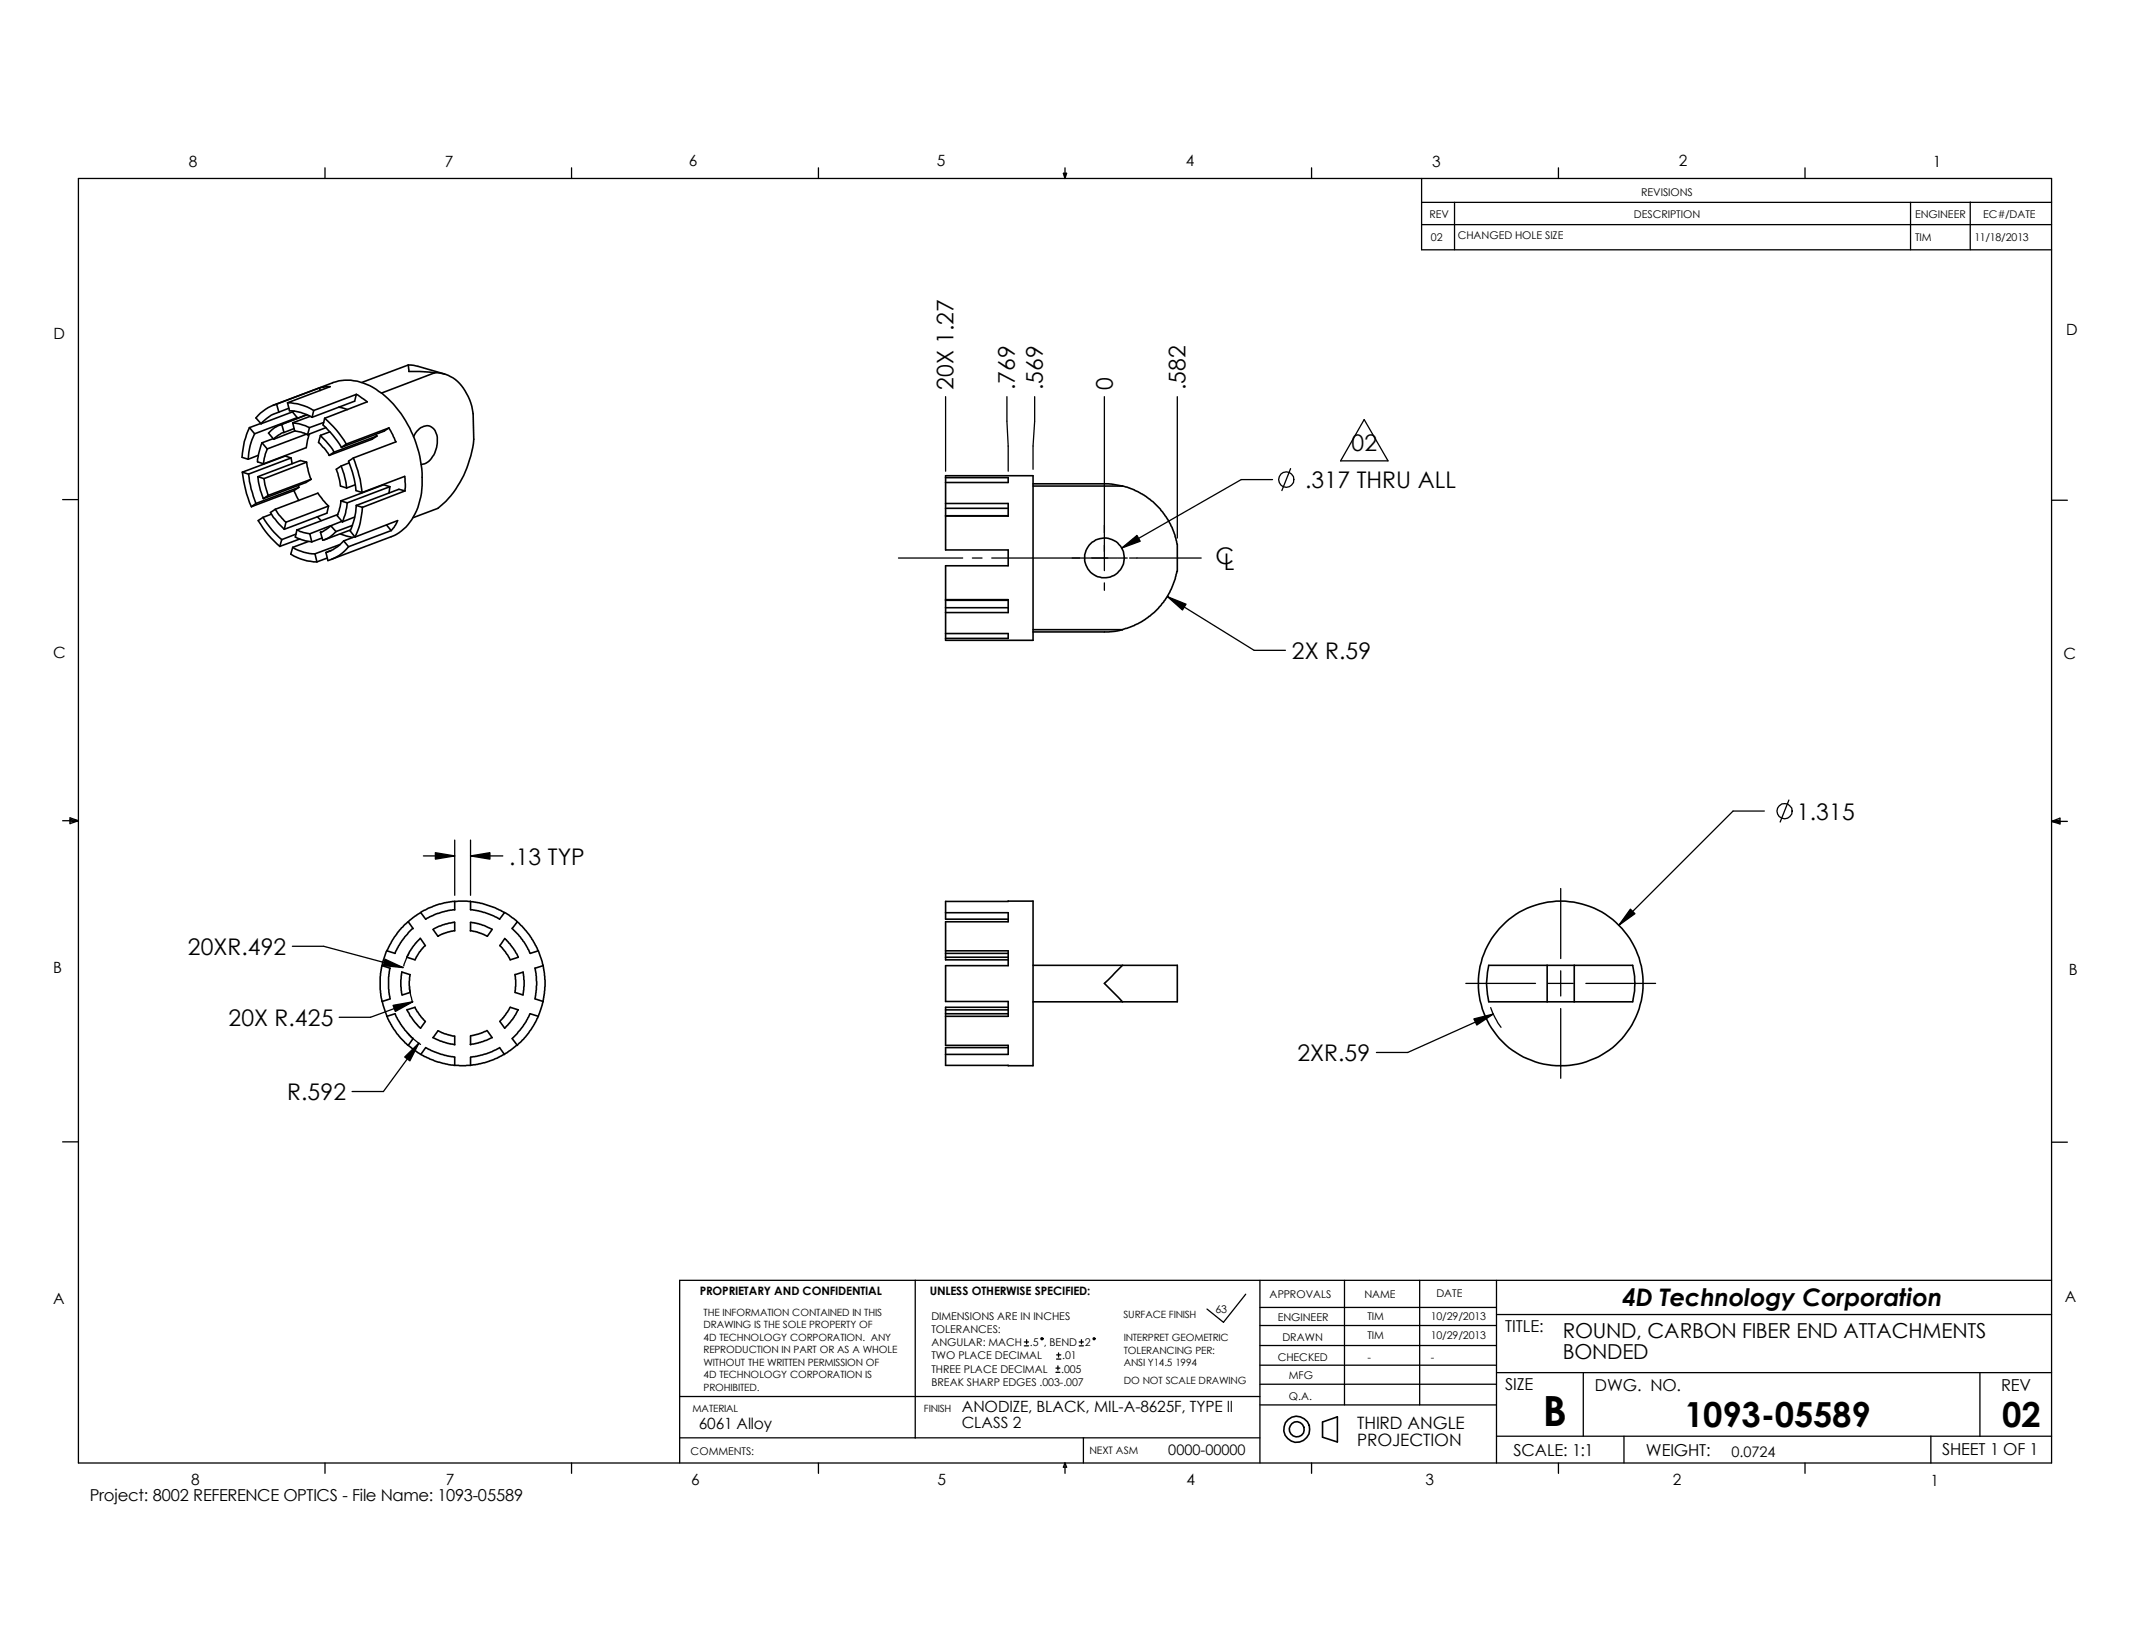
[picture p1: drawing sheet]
<svg xmlns="http://www.w3.org/2000/svg" width="279mm" height="216mm" viewBox="0 0 279 216" stroke-linecap="round" stroke-linejoin="round" font-family="sans-serif">
<g fill="none" stroke="#000" stroke-width=".17">
<path d="M10.3 23.4h258.8v168.5h-258.8zM42.6 22v1.4M75 22v1.4M107.4 22v1.4M139.5 22.7h.4l-.2 .7zM139.6 22.7l.1 .7M139.7 22v1.4M139.8 22.7l-.1 .7M172 22v1.4M186.5 23.4v9.4h82.6M186.5 26.5h82.6M186.5 29.5h82.6"/>
<path d="M190.8 26.5v6.3M204.4 22v1.4M236.8 22v1.4M250.6 26.5v6.3M258.4 26.5v6.3M124 52v9.8M132.1 52l.1 9.8M135.7 52v3.2l-.2 3.3v3.1M144.9 52v22.8M154.4 52v18.6M178.9 55l3.2 5.5h-6.2zM8.2 65.5h2.1"/>
<path d="M117.9 73.2h8.4M127.6 73.2h1.2M130.1 73.2h16.4M144.9 76.5v.9M146.6 73.2h1.3M147.2 71.9l1.9-1.7 .5 .8zM148.2 73.2h9.4M153.2 78.3l2.4 .9-.5 .8zM153.2 78.3l11.3 7h4.1M166.9 62.9h-4.1l-15.6 9M169.3 61.5l-1.2 2.8M269.1 65.6h2.1"/>
<path d="M8.2 107.7h2.1M9.2 107.3l1.1 .4-1.1 .3zM9.2 107.5l1.1 .2M10.3 107.7l-1.1 .1M55.5 112.3h4.1M57.1 111.8l2.5 .5-2.5 .4zM59.6 110.2v7.2M61.7 112.3l2.6-.5v.9zM61.7 110.2v7.2M61.7 112.3h4.3M204.7 116.5v9.2M213.9 119.3l.6 .5-2.2 1.6z"/>
<path d="M231.4 106.4h-4.1l-15 15M234.7 104.9l-1.2 2.9M269.1 107.7l1.1 .2M269.1 107.7l1.1-.4v.8zM269.1 107.7h2.1M270.2 107.6l-1.1 .1M38.4 124.1h4.1l10.4 2.8M50.5 125.8l2.4 1.1-2.6-.2zM51.6 131.9l2.5-.5-2.2 1.3zM53.1 138.6l1.8-1.8-1.1 2.3zM53.4 135.5l.6 .6 1.2 .9M53.6 125.1l-.6 1.6"/>
<path d="M53.7 129.5l.1 .9 .3 1M54.1 131.4l-5.5 2h-4.1M54.9 136.8l-4.6 6.4h-4.1M192.3 129h9.1M193.3 133.6l2.6-.6-2.2 1.5zM195.5 132.2a10.2 10.2 0 0 0 1.4 2.5M195.9 133l-11.2 5h-4.1M203.1 129h3.3M204.7 127.3v3.3M204.7 132.3v9.1M208 129h9.2M8.2 149.8h2.1"/>
<path d="M269.1 149.8h2.1M120.1 167.9v20.7M134.4 176.5h.5M134.4 176h.5M134.7 175.7v.6M136.6 175.5h.1l.1 .1-.2 .1zM138.5 179.5h.5M138.6 178.3h.5M138.6 177.7h.5M138.8 179.2v.5M138.9 177.5v.5M141.6 176.5h.5"/>
<path d="M141.6 176h.5M141.9 175.7v.6M163.4 169.8l-2.9 3.6-2.2-1.7M165.3 179.1h31M165.3 171.5h31M165.3 173.9h31M165.3 176.5h31M165.3 167.9v24M176.4 167.9v16.4M186.2 167.9v16.4M196.3 172.4h72.8M196.3 167.9v24"/>
<path d="M269.1 167.9h-179.9v24M42.6 191.9v1.4M75 191.9v1.4M89.2 188.6h76.1M89.2 183.2h76.1M107.4 191.9v1.4M138.5 180h.5M139.7 191.9l.2 .5h-.4zM139.7 191.9v1.4M142.1 188.6v3.3M165.3 181.6h31M165.3 184.3h31"/>
<path d="M172 191.9v1.4M196.3 180h72.8M196.3 188.4h72.8M204.4 191.9v1.4M207.7 180v8.4M213 188.4v3.5M236.8 191.9v1.4M253.3 188.4v3.5M259.7 180v8.4"/>
<circle cx="168.7" cy="62.9" r="1"/>
<circle cx="234.1" cy="106.4" r="1"/>
<circle cx="143.5" cy="175.6" r=".13"/>
</g>
<g fill="none" stroke="#000" stroke-width=".21">
<path d="M32.7 56.1a9.4 9.4 0 0 0-1 3.9l.9 .2M32.7 56.1l.7 .8M33.4 56.9a7.9 7.9 0 0 0-.8 3.3M33.9 59.7l-1.3 .5M34.2 55.5l-1.5 .6M34.4 58.1l-.5 1.5-.1 1 .8 .2M34.4 58.1l.7 .8M35.1 58.9l-.4 1.2-.1 .7M35.8 53.2l7.8-3a6.5 6.5 0 0 1 6.1 1.2 14.5 14.5 0 0 1 5.7 12.3 7.8 7.8 0 0 1-3.1 6.2l-.7 .4-8.1 3.1M35.9 57.5l-1.5 .6M36.6 54.1l-.3-1.1a5.7 5.7 0 0 0-2.7 1.8l.6 .8M36.6 54.1a4.9 4.9 0 0 0-2.4 1.5"/>
<path d="M37 55.7a3.5 3.5 0 0 0-1.8 1.1l.7 .8M37 55.7l3.3-1.3-3.5 1.3M37 55.7l.3 1M37.3 56.7a2.99 2.99 0 0 0-1.4 .9M37.4 59.8h.1M37.4 59.8l-5.6 2.1M37.4 59.8l.8 .3M37.7 52.8a6.8 6.8 0 0 1 3.4 1M37.7 52.8l.3 1.1a5.9 5.9 0 0 1 2.9 .8M37.9 53.6l-1.3 .5M38.4 54l.6 .8M38.4 55.5a6.5 6.5 0 0 1 2.2 .6"/>
<path d="M38.4 55.5l.3 1 1.2 .3 .4 .2M38.6 56.2l-1.3 .5M38.6 53.9l-4.4 1.7M38.7 56.5l-2.8 1.1M39 54.8l-.1 .1M39 54.8l-5.6 2.1M40.2 56.9l-5.1 2M40.6 56.9l-.3 .8-.1 1-5.6 2.1M40.6 56.1l-.3 .9M40.7 54.6l-2.3 .9M41.1 53.8l-.2 .9M42 51.2l-.1-.3 .9-.2h.5l-5.6 2.1"/>
<path d="M42 57.1l1.4 1.6 .4 .6M42 57.1l-.2 .9a5.9 5.9 0 0 1 1.4 1.7M42.5 55.4l-1.9 .7M42.6 54.9a12.9 12.9 0 0 1 2.8 3.4M42.6 54.9l-.2 .9a12.6 12.6 0 0 1 2.4 2.9M42.8 56.1l-2.5 .9M43.3 56.6l-1.3 .5M43.8 59.3l-.6 .4M44.4 53.4l1.2 .3M45.4 58.3l-.6 .4M46.7 51.7l1.5 1-5.6 2.2M46.7 51.7l-5.6 2.1"/>
<path d="M46.7 51.7l-.2 .9-5.6 2.1M49.3 57l.1 .2M49.4 57.2l-.6 .4-5.6 2.1M49.4 57.2l-5.6 2.1M51 56.1l.9 1.9-5.5 2.1M51 56.1l-5.6 2.2M51 56.1l-.6 .5-5.6 2.1M53.6 47.9v.8h1.4l2 .2M53.6 47.9l1.2 .1 3.5 1.1M53.6 47.9l-6.1 2.3M54.2 57.3a2.05 2.05 0 0 1 2.1-1.4 1.66 1.66 0 0 1 1.1 1.5 3.9 3.9 0 0 1-1.1 3.1l-.6 .3-.5 .1M57 48.9a4.5 4.5 0 0 1 4.2 2.7l.6 1.3 .3 1.4v3.3a13.4 13.4 0 0 1-4.7 9.1l-3.2 1.2"/>
<path d="M57 48.9l-7 2.7M31.8 61.9a16.3 16.3 0 0 0 1.2 4.6M31.8 61.9l.8 .3M32.6 62.2a13.3 13.3 0 0 0 1 3.8M33.6 66l-.6 .5M33.8 62.5a10.8 10.8 0 0 0 .7 2.9M33.8 62.5l.8 .3M34.5 67.9l-.6 .4a12.9 12.9 0 0 0 2.8 3.4M34.5 67.9a11.4 11.4 0 0 0 2.5 2.9M34.6 62.8l.2 .8 .4 1.4M35.2 65l-.7 .4M35.6 67.4l-1.1 .5"/>
<path d="M36.1 66.8l.5 .7 .9 1M36.1 66.8l-.6 .4a10 10 0 0 0 1.8 2.2M37 70.8l-.3 .9M37.5 68.5l-.2 .9M38.2 60.1l.1 .7M38.2 60.1l-5.6 2.1M38.4 71.8l-.3 .9a6.8 6.8 0 0 0 3.5 1M38.4 71.8a5.6 5.6 0 0 0 2.9 .8M38.6 64.3l.6 1.4M38.6 64.3l-5.6 2.2M38.8 70.1l-1.8 .7M38.9 69.5l-.2 .9 1.4 .6 .8 .1"/>
<path d="M38.9 69.5l.9 .3 .8 .2M39.1 63.7l.1 .2M39.2 63.9l-.6 .4M39.2 63.9l-5.6 2.1M39.3 70.7l-2.6 1M40.2 60.6l.2 1.2 .4 1.1M40.2 60.6l-.8-.2-5.6 2.1M40.2 60.6l-5.6 2.2M40.4 71l-2 .8M40.6 70l.3 1.1M40.8 62.9l-.7 .4-5.6 2.1M40.8 62.9l-5.6 2.1"/>
<path d="M41.3 72.6l.3 1.1M41.6 67.8l.5 .5M42.2 69.8h-.2M42.2 70.6l-1.3 .5M42.9 73.2l-1.3 .5M43.1 66.4l-.7-.8-.7-.9-5.6 2.1M43.1 66.4l-.2 .9-5.6 2.1M43.1 66.4l-5.6 2.1M43.3 69l-2.7 1M43.4 69l-1 .7-.4 .1M43.4 69l.7 .7M43.4 72.2l-.6 .3"/>
<path d="M44.1 69.7a3.5 3.5 0 0 1-1.8 1.2l-.3-1.1M44.3 67.5l-5.4 2M44.6 71.4l-3.3 1.2M44.7 70l1.6 .5M44.7 65.7l-.1 .8-.4 1.1 .7 .9M44.7 65.7l.9 .3M44.7 61.1a10.8 10.8 0 0 1 .8 2.9M44.7 61.1l-.6 .5 .2 .5 .4 1.7 .8 .2M44.9 68.4l-1.5 .6M45.1 71a5.6 5.6 0 0 1-2.3 1.5M45.1 71l.6 .7M45.6 66a7.1 7.1 0 0 1-.7 2.5"/>
<path d="M45.7 71.7a5.2 5.2 0 0 1-2.7 1.8l-.2-1M45.8 60.7l-1.1 .4M46 69.5l-3.5 1.3M46.2 68.9l-2.1 .8M46.4 60.1a18.4 18.4 0 0 1 1.1 4.5M46.4 60.1l-.7 .4a13.3 13.3 0 0 1 1 3.8l.8 .3M46.5 67.8l-1.6 .7M46.5 70.4l-1.4 .6M46.6 63.6l-1.1 .4M46.7 66.3a8.8 8.8 0 0 1-.8 3.3l.7 .8M46.7 66.3l.8 .2M47.5 66.5a9.4 9.4 0 0 1-.9 3.9"/>
<path d="M50.7 68.9l.6 .7M51.1 63.8l-.1 .9M51.1 63.8l-.8-.2-5.6 2.1M51.1 63.8l-5.5 2.2M51.3 69.6l.4-.4 .5-.9-5.6 2.1M51.3 69.6l-5.6 2.1M53.1 64.4v-1.9l-5.6 2.1M53.1 64.4l-5.6 2.1M53.1 64.4l-.8-.2-5.6 2.1M124 62.4h11.5v21.6h-11.5v-9.8h8.2v-2.1h-8.2zM124 62.7h8.2v.6h-8.2M124 66h8.2v1.7h-8.2"/>
<path d="M124 78.7h8.2v1.6h-8.2M124 66.7h8.2M124 79.7h8.2M124 67.6h8.2M124 78.7h8.2M135.5 63.5h9.9l1.8 .3h-11.7M147.2 63.8l1.6 .5 1.3 .6 .7 .6 1.4 1.3 1 1.4 .8 1.6 .4 1.6v3.6M154.4 74.9l-.3 1.1-.7 1.7-.5 1-.9 1.1-1.2 1-1.2 .8-.8 .4-1.6 .6M124 83.1h8.2v.6h-8.2M135.5 82.6h11.7M147.2 82.6l-1.8 .3h-9.9M59.6 118.2l-1.9 .4-1.5 .5-1 .6"/>
<path d="M59.6 118.2v1.1l-.8 .1-1.4 .4-1.6 .8-.6-.9-.8 .5-.8 .7M59.6 118.2h2.1v1.1M61.7 118.2l1.5 .3 1.8 .6 1.2 .6-.7 .9-.7-.5-1.3-.4-1.8-.4M66.2 119.7l1.7 1.2-.7 .9M124 119.7h8.2v1.2h-8.2v5h8.2M50.1 126.7l-.2 1.4v1.7l.2 1.5M50.1 126.7l1.1 .3-.2 1.1v1.6l.2 1.3M50.8 133.3l.5 1.1 .8 1.2 1.4 1.5M50.8 133.3l1-.3 .6 1.1 .7 1 1.1 1.1M50.8 124.7l-.7 2M51.2 131l-1.1 .4 .7 1.9M52.7 127.5l-.1 1.9 .1 1.1 1.1-.3"/>
<path d="M52.7 127.5l1.1 .3-.1 .9 .1 1.4M53.4 132.4l.4 .9 1.4 1.6 .6-.9-.8-.9-.6-1-1 .4M53.6 120.9l-.9 .8-.6 .7-.7 1.1-.6 1.2M53.6 120.9l.6 .9-1.1 1.1-.8 1.2-.5 1-1-.4M54.2 136.2l-.6 .9 1.6 1.2M55.1 123.1l-1 1.1-.7 1.4 1 .3 .6-1.1 .8-.8-.6-.9M55.2 138.3l1.1 .6 1.2 .4 2.1 .4M55.2 138.3l.6-.9 .8 .4 1.3 .5 1.7 .3M59.6 135.9l-1.3-.3-.9-.4-.6 .9M59.6 120.9l-1.6 .4-1.2 .6 .6 .9 1.3-.5 .9-.2v-1.1M59.6 135.9v1.1l-1.4-.3-1.4-.6M59.6 138.7v1h2.1"/>
<path d="M63.9 135.2l-1.1 .4-1 .2-.1 1.2M63.9 135.2l.7 .9-1.6 .6-1.3 .3M64.6 121.9l-.7 .9-1.2-.5-1-.2M64.6 121.9l-1.8-.7-1.1-.2v1.1M65.6 124l.7 .8 .6 1.1 1.1-.3M65.6 124l.6-.9 .7 .7 1.1 1.7M66.2 138.3l-.9 .5-1.8 .6-1.8 .3M66.2 138.3l-.7-.9-.9 .5-.9 .4-2 .4v1M66.9 132.2l1.1 .3-.8 1.2-1 1.2-.6-.9 .7-.9zM67.2 121.8l1.3 1.5 1.1 1.8 1-.4M67.6 127.8l1-.3 .1 1.9-.1 1.1M67.6 127.8v.7v1.7l1 .3"/>
<path d="M67.8 120.9l.7 .6 1 1.2 1.1 2M67.8 137.1l-1.6 1.2M69.6 133l1 .3-.4 .8-.9 1.5-1.4 1.5-.7-.9 1.5-1.7zM70.2 127l.2 1.7-.2 2.3 1 .4M70.6 124.7l.6 2-1 .3M71.2 126.6l.3 2v1.3l-.3 1.5M71.2 131.4l-.6 1.9M124 124.7h8.2v2h-8.2v4.7h8.2v1.9h-8.2M124 125.1h8.2M124 133h8.2M124 125.6h8.2M124 132.5h8.2"/>
<path d="M132.2 120.6h-8.2v-2.4h11.5v21.6l-11.5-.1v-2.3h8.2M132.2 132.1h-8.2v5h8.2v1.2h-8.2M135.5 126.6h18.9v4.8h-18.9M147.2 126.6l-2.3 2.4 2.3 2.4M195.3 126.6h18.9a9.8 9.8 0 0 1 0 4.8h-18.9a9.8 9.8 0 0 1 0-4.8zM202.9 126.6v4.8M206.5 126.6v4.8M173.5 186.5l1.9-.7v3.3l-1.9-.6z"/>
<circle cx="144.9" cy="73.2" r="2.62"/>
<circle cx="204.7" cy="129" r="10.8"/>
<circle cx="170.1" cy="187.5" r=".98"/>
<circle cx="170.1" cy="187.5" r="1.71"/>
</g>
<path d="M147.2 71.9l1.9-1.7 .5 .8zM153.2 78.3l2.4 .9-.5 .8zM57.1 111.8l2.5 .5-2.5 .4zM61.7 112.3l2.6-.5v.9zM50.5 125.8l2.4 1.1-2.6-.2zM51.6 131.9l2.5-.5-2.2 1.3zM53.1 138.6l1.8-1.8-1.1 2.3zM193.3 133.6l2.6-.6-2.2 1.5zM213.9 119.3l.6 .5-2.2 1.6z" fill="#000"/>
<text font-size="5.5" x="202.4" y="187">B</text>
<g font-size="4.5">
<text x="221" y="187.2">1093-05589</text>
<text x="262.6" y="187.2">02</text>
</g>
<text font-size="3.2" x="212.8" y="171.2">4D Technology Corporation</text>
<g font-size="3">
<text x="125.1" y="51.2" transform="rotate(-90 125.1 51.2)">20X 1.27</text>
<text x="133.1" y="51.2" transform="rotate(-90 133.1 51.2)">.769</text>
<text x="136.8" y="51.2" transform="rotate(-90 136.8 51.2)">.569</text>
<text x="146" y="51.2" transform="rotate(-90 146 51.2)">0</text>
<text x="155.5" y="51.2" transform="rotate(-90 155.5 51.2)">.582</text>
<text x="177.3" y="59.1">02</text>
<text x="171.2" y="64.1">.317 THRU ALL</text>
<text x="159.4" y="73.9">C</text>
<text x="160.5" y="74.8">L</text>
<text x="169.5" y="86.4">2X R.59</text>
<text x="235.7" y="107.5">1.315</text>
<text x="66.8" y="113.4">.13 TYP</text>
<text x="24.6" y="125.3">20XR.492</text>
<text x="30" y="134.6">20X R.425</text>
<text x="170.2" y="139.2">2XR.59</text>
<text x="37.7" y="144.3">R.592</text>
</g>
<g font-size="2.7">
<text x="205" y="178.2">BONDED</text>
<text x="205" y="175.5">ROUND, CARBON FIBER END ATTACHMENTS</text>
</g>
<g font-size="2.2">
<text x="197.4" y="174.8">TITLE:</text>
<text x="197.4" y="182.3">SIZE</text>
<text x="209.2" y="182.5">DWG. NO.</text>
<text x="262.5" y="182.5">REV</text>
<text x="178" y="187.4">THIRD ANGLE</text>
<text x="178" y="189.7">PROJECTION</text>
<text x="198.5" y="191">SCALE: 1:1</text>
<text x="215.9" y="191">WEIGHT:</text>
<text x="254.8" y="190.8">SHEET 1 OF 1</text>
<text x="11.8" y="196.9">Project: 8002 REFERENCE OPTICS - File Name: 1093-05589</text>
</g>
<g font-size="2">
<text x="24.8" y="21.9">8</text>
<text x="58.3" y="21.9">7</text>
<text x="90.3" y="21.8">6</text>
<text x="122.9" y="21.8">5</text>
<text x="155.5" y="21.8">4</text>
<text x="187.9" y="21.9">3</text>
<text x="220.2" y="21.8">2</text>
<text x="253.5" y="21.9">1</text>
<text x="7" y="44.4">D</text>
<text x="271" y="43.9">D</text>
<text x="7" y="86.3">C</text>
<text x="270.7" y="86.4">C</text>
<text x="7" y="127.7">B</text>
<text x="271.4" y="127.9">B</text>
<text x="7" y="171">A</text>
<text x="270.8" y="170.8">A</text>
<text x="126.2" y="185.2">ANODIZE, BLACK, MIL-A-8625F, TYPE II</text>
<text x="91.7" y="187.5">6061 Alloy</text>
<text x="126.2" y="187.2">CLASS 2</text>
<text x="25.1" y="194.7">8</text>
<text x="58.5" y="194.7">7</text>
<text x="90.7" y="194.7">6</text>
<text x="123" y="194.8">5</text>
<text x="155.6" y="194.7">4</text>
<text x="187" y="194.8">3</text>
<text x="219.4" y="194.7">2</text>
<text x="253.2" y="194.9">1</text>
</g>
<g font-size="1.9">
<text x="153.2" y="190.9">0000-00000</text>
<text x="227.1" y="191.1">0.0724</text>
</g>
<g font-size="1.5">
<text x="91.8" y="169.8">PROPRIETARY AND CONFIDENTIAL</text>
<text x="122" y="169.9">UNLESS OTHERWISE SPECIFIED:</text>
</g>
<g font-size="1.4">
<text x="187.5" y="28.6">REV</text>
<text x="214.3" y="28.6">DESCRIPTION</text>
<text x="215.3" y="25.7">REVISIONS</text>
<text x="251.2" y="28.6">ENGINEER</text>
<text x="260.1" y="28.6">EC#/DATE</text>
<text x="187.7" y="31.6">02</text>
<text x="191.2" y="31.4">CHANGED HOLE SIZE</text>
<text x="251.2" y="31.7">TIM</text>
<text x="259" y="31.7">11/18/2013</text>
<text x="122.2" y="173.2">DIMENSIONS ARE IN INCHES</text>
<text x="159.4" y="172.2">63</text>
<text x="166.5" y="170.3">APPROVALS</text>
<text x="167.6" y="173.3">ENGINEER</text>
<text x="179" y="170.2">NAME</text>
<text x="179.4" y="173.2">TIM</text>
<text x="187.7" y="173.2">10/29/2013</text>
<text x="188.4" y="170.2">DATE</text>
<text x="122.2" y="174.9">TOLERANCES:</text>
<text x="122.2" y="176.6">ANGULAR: MACH</text>
<text x="122.2" y="178.3">TWO PLACE DECIMAL</text>
<text x="135.1" y="176.6">.5 , BEND</text>
<text x="139.3" y="178.3">.01</text>
<text x="142.3" y="176.6">2</text>
<text x="167.6" y="178.5">CHECKED</text>
<text x="168.2" y="175.9">DRAWN</text>
<text x="179.4" y="175.7">TIM</text>
<text x="179.4" y="178.5">-</text>
<text x="187.7" y="175.7">10/29/2013</text>
<text x="187.7" y="178.5">-</text>
<text x="122.2" y="181.7">BREAK SHARP EDGES .003-.007</text>
<text x="122.2" y="180">THREE PLACE DECIMAL</text>
<text x="139.2" y="180">.005</text>
<text x="169.1" y="180.8">MFG</text>
<text x="169.1" y="183.6">Q.A.</text>
<text x="90.6" y="190.8">COMMENTS:</text>
<text x="142.9" y="190.8">NEXT ASM</text>
</g>
<g font-size="1.3">
<text x="92.3" y="172.6">THE INFORMATION CONTAINED IN THIS</text>
<text x="147.4" y="172.8">SURFACE FINISH</text>
<text x="92.3" y="177.5">REPRODUCTION IN PART OR AS A WHOLE</text>
<text x="92.3" y="175.9">4D TECHNOLOGY CORPORATION. ANY</text>
<text x="92.3" y="179.2">WITHOUT THE WRITTEN PERMISSION OF</text>
<text x="92.3" y="174.2">DRAWING IS THE SOLE PROPERTY OF</text>
<text x="147.4" y="175.9">INTERPRET GEOMETRIC</text>
<text x="147.4" y="179.2">ANSI Y14.5 1994</text>
<text x="147.4" y="177.5">TOLERANCING PER:</text>
<text x="90.8" y="185.2">MATERIAL</text>
<text x="92.3" y="182.4">PROHIBITED.</text>
<text x="92.3" y="180.8">4D TECHNOLOGY CORPORATION IS</text>
<text x="121.2" y="185.2">FINISH</text>
<text x="147.4" y="181.5">DO NOT SCALE DRAWING</text>
</g>
</svg>
